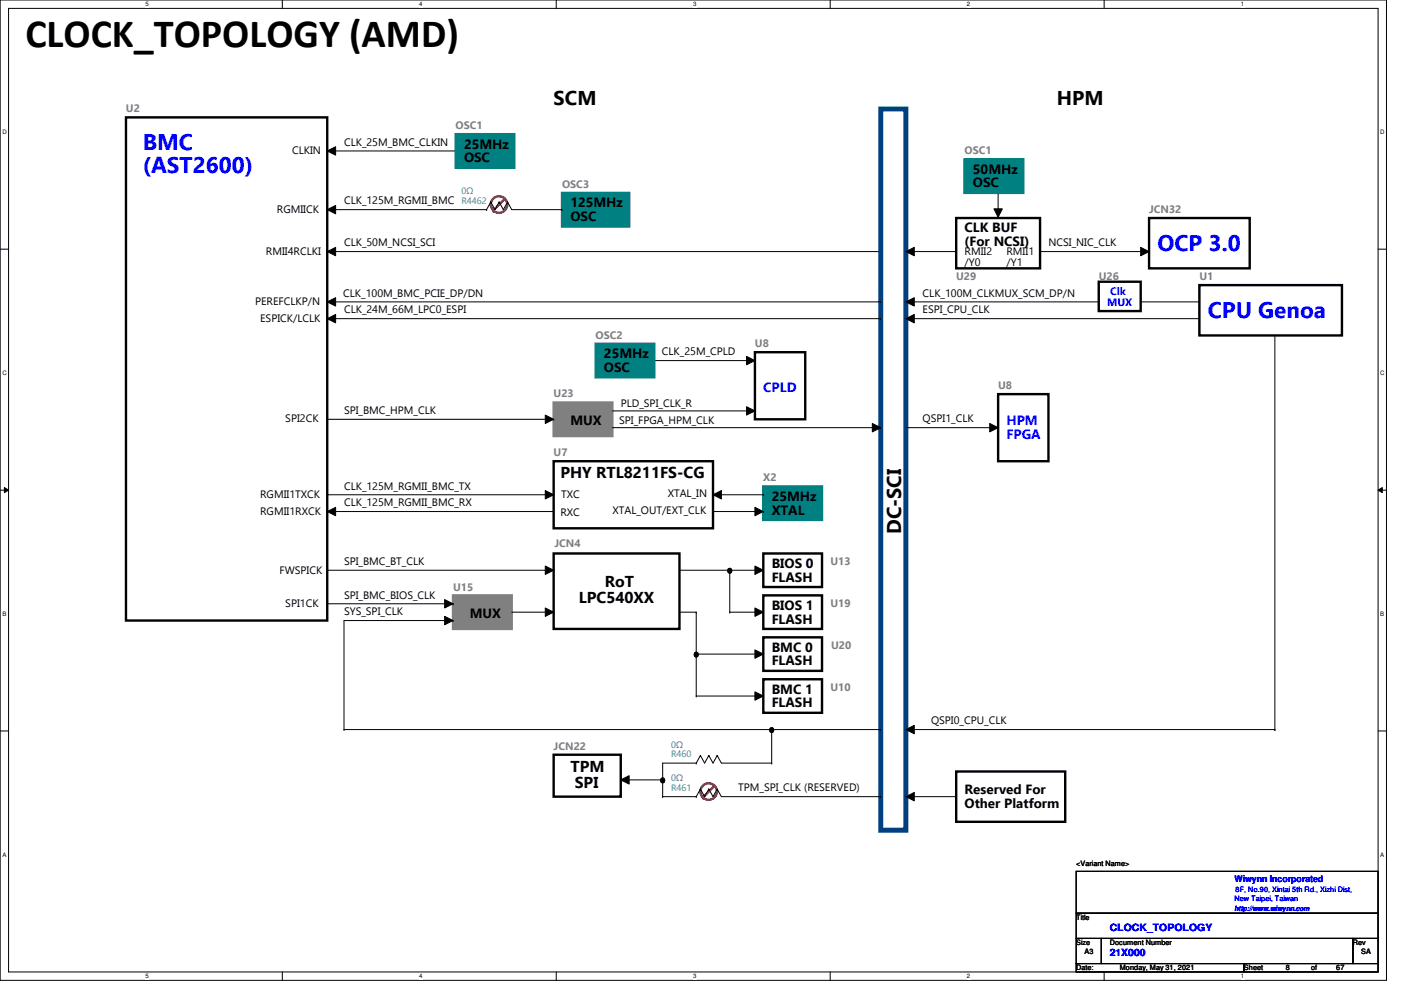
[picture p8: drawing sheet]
<svg xmlns="http://www.w3.org/2000/svg" width="297mm" height="210mm" viewBox="0 0 297 210" stroke-linecap="round" stroke-linejoin="round" font-family="sans-serif">
<path d="M0 0h294v207.9h-294zM1.8 1.8h290.4v204.3h-290.4z" fill="none" stroke="#000" stroke-width=".21"/>
<g fill="#fff">
<path d="M30.8 .2h.7v1.4h-.7z"/>
<path d="M30.8 206.2h.7v1.4h-.7z"/>
</g>
<path d="M59.9 0v1.8M59.9 206.1v1.8" fill="none" stroke="#000" stroke-width=".21"/>
<g fill="#fff">
<path d="M88.9 .2h.6v1.4h-.6z"/>
<path d="M88.9 206.2h.6v1.4h-.6z"/>
</g>
<path d="M117.9 0v1.8M117.9 206.1v1.8" fill="none" stroke="#000" stroke-width=".21"/>
<g fill="#fff">
<path d="M146.9 .2h.7v1.4h-.7z"/>
<path d="M146.9 206.2h.7v1.4h-.7z"/>
</g>
<path d="M176 0v1.8M176 206.1v1.8" fill="none" stroke="#000" stroke-width=".21"/>
<g fill="#fff">
<path d="M205 .2h.7v1.4h-.7z"/>
<path d="M205 206.2h.7v1.4h-.7z"/>
</g>
<path d="M234.1 0v1.8M234.1 206.1v1.8" fill="none" stroke="#000" stroke-width=".21"/>
<g fill="#fff">
<path d="M263.1 .2h.7v1.4h-.7z"/>
<path d="M263.1 206.2h.7v1.4h-.7z"/>
<path d="M.5 27.3h.9v1.4h-.9z"/>
<path d="M292.6 27.3h.9v1.4h-.9z"/>
<path d="M.5 78.4h.9v1.4h-.9z"/>
<path d="M292.6 78.4h.9v1.4h-.9z"/>
</g>
<path d="M0 52.8h1.8M292.2 52.8h1.8" fill="none" stroke="#000" stroke-width=".21"/>
<g fill="#fff">
<path d="M.5 129.5h.8v1.4h-.8z"/>
<path d="M292.6 129.5h.9v1.4h-.9z"/>
</g>
<path d="M0 103.9h1.8M.9 103.4l.9 .5-.9 .5zM292.2 103.9l.9-.5v1zM292.2 103.9h1.8" fill="none" stroke="#000" stroke-width=".21"/>
<path d="M.9 103.4l.9 .5-.9 .5zM292.2 103.9l.9-.5v1z" fill="#000"/>
<g fill="#fff">
<path d="M.5 180.5h.8v1.4h-.8z"/>
<path d="M292.6 180.5h.9v1.4h-.9z"/>
</g>
<path d="M69.4 53.3l1.8-.8v1.7zM69.4 53.3h117.3M186.7 53.3h.1M192.1 53.3h10.6M202.7 53.3h.1M210.7 44.3h1.8l-.9 1.8zM211.6 40.9h.1M211.6 40.9v5.3M220.5 53.3h23.1M243.6 53.3h.1M0 155h1.8M292.2 155h1.8" fill="none" stroke="#000" stroke-width=".21"/>
<g fill="#000">
<path d="M69.4 53.3l1.8-.8v1.7z" fill-rule="evenodd"/>
<path d="M210.7 44.3h1.8l-.9 1.8z" fill-rule="evenodd"/>
</g>
<path d="M161.8 126.2h12.5v7.1h-12.5z" fill="none" stroke="#000" stroke-width=".51"/>
<path d="M117.4 85.3h12.4v7.2h-12.4z" fill-rule="evenodd" fill="#808080"/>
<path d="M117.4 85.3h12.4v7.2h-12.4z" fill="none" stroke="#808080" stroke-width=".51"/>
<path d="M160.1 74.7h10.6v14.2h-10.6zM161.8 117.3h12.5v7.2h-12.5zM161.8 135.1h12.5v7.1h-12.5zM117.4 160h14.2v8.9h-14.2z" fill="none" stroke="#000" stroke-width=".51"/>
<path d="M186.7 23.1h5.4v152.9h-5.4z" fill="none" stroke="#004080" stroke-width="1.1"/>
<path d="M96.1 126.2h12.4v7.1h-12.4z" fill-rule="evenodd" fill="#808080"/>
<path d="M96.1 126.2h12.4v7.1h-12.4z" fill="none" stroke="#808080" stroke-width=".51"/>
<path d="M254.3 60.5h30.2v10.6h-30.2zM117.4 97.8h33.8v14.2h-33.8zM117.4 117.3h26.7v16h-26.7z" fill="none" stroke="#000" stroke-width=".51"/>
<path d="M204.5 33.8h12.5v7.1h-12.5z" fill-rule="evenodd" fill="#008080"/>
<path d="M204.5 33.8h12.5v7.1h-12.5z" fill="none" stroke="#008080" stroke-width=".51"/>
<path d="M26.7 24.9h42.7v106.7h-42.7zM161.8 144h12.5v7.1h-12.5z" fill="none" stroke="#000" stroke-width=".51"/>
<path d="M161.8 103.1h12.5v7.1h-12.5z" fill-rule="evenodd" fill="#008080"/>
<path d="M161.8 103.1h12.5v7.1h-12.5z" fill="none" stroke="#008080" stroke-width=".51"/>
<path d="M202.7 46.2h17.8v10.7h-17.8zM202.7 163.6h23.1v10.6h-23.1z" fill="none" stroke="#000" stroke-width=".51"/>
<g fill="#000">
<path d="M69.4 64l1.8-.9v1.8z" fill-rule="evenodd"/>
<path d="M69.4 67.6l1.8-.9v1.8z" fill-rule="evenodd"/>
<path d="M192.1 64l1.7-.9v1.8z" fill-rule="evenodd"/>
<path d="M192.1 67.6l1.7-.9v1.8z" fill-rule="evenodd"/>
<path d="M115.6 88l1.8 .9-1.8 .9z" fill-rule="evenodd"/>
<path d="M158.3 86.2l1.8 .9-1.8 .9z" fill-rule="evenodd"/>
<path d="M185 89.8l1.7 .9-1.7 .9z" fill-rule="evenodd"/>
<path d="M209.8 89.8l1.8 .9-1.8 .9z" fill-rule="evenodd"/>
<path d="M69.4 108.5l1.8-.9v1.7z" fill-rule="evenodd"/>
<path d="M115.6 104l1.8 .9-1.8 .9z" fill-rule="evenodd"/>
<path d="M151.2 104.9l1.7-.9v1.8z" fill-rule="evenodd"/>
<path d="M160.1 107.6l1.7 .9-1.7 .8z" fill-rule="evenodd"/>
<path d="M94.3 127.1l1.8 .9-1.8 .9z" fill-rule="evenodd"/>
<path d="M94.3 130.7l1.8 .9-1.8 .9z" fill-rule="evenodd"/>
<path d="M115.6 120l1.8 .9-1.8 .9z" fill-rule="evenodd"/>
<path d="M115.6 128.9l1.8 .9-1.8 .9z" fill-rule="evenodd"/>
<path d="M160.1 120l1.7 .9-1.7 .9z" fill-rule="evenodd"/>
<path d="M160.1 128.9l1.7 .9-1.7 .9z" fill-rule="evenodd"/>
<path d="M160.1 137.8l1.7 .9-1.7 .9z" fill-rule="evenodd"/>
<path d="M160.1 146.7l1.7 .9-1.7 .9z" fill-rule="evenodd"/>
<path d="M192.1 154.7l1.7-.9v1.8z" fill-rule="evenodd"/>
</g>
<g fill="none" stroke="#000" stroke-width=".21">
<path d="M71.2 32h25.4M96.6 32h.1M69.4 64l1.8-.9v1.8zM69.4 67.6l1.8-.9v1.8zM69.4 64h117.3M69.4 67.6h117.3M186.7 64h.1M186.7 67.6h.1M192.1 64l1.7-.9v1.8zM192.1 67.6l1.7-.9v1.8zM192.1 64h40.9M192.1 67.6h62.2"/>
<path d="M233 64h.1M254.3 67.6h.1M270.3 71.1v83.6M69.4 88.9h48M115.6 88l1.8 .9-1.8 .9zM117.4 88.9h.1M129.8 87.1h30.3M129.8 90.7h56.9M158.3 86.2l1.8 .9-1.8 .9zM160.1 87.1h.1M185 89.8l1.7 .9-1.7 .9zM186.7 90.7h.1"/>
<path d="M192.1 90.7h17.7M209.8 89.8l1.8 .9-1.8 .9zM209.8 90.7h.1M69.4 108.5l1.8-.9v1.7zM69.4 104.9h48M69.4 108.5h48M115.6 104l1.8 .9-1.8 .9zM117.4 104.9h.1M117.4 108.5h.1M151.2 104.9l1.7-.9v1.8zM151.2 104.9h10.6M160.1 107.6l1.7 .9-1.7 .8z"/>
<path d="M161.8 104.9h.1M69.4 120.9h48M69.4 128h26.7M94.3 127.1l1.8 .9-1.8 .9zM94.3 130.7l1.8 .9-1.8 .9zM96.1 128h.1M96.1 131.6h.1M96.1 131.6h-23.2v23.1M108.5 129.8h8.9M115.6 120l1.8 .9-1.8 .9zM115.6 128.9l1.8 .9-1.8 .9zM117.4 120.9h.1"/>
<path d="M117.4 129.8h.1M144.1 120.9h17.7M144.1 129.8h3.5M147.6 129.8h.1M147.6 138.7h14.2M147.6 129.8v17.8M154.7 129.8h.1M154.7 129.8h7.1M154.7 120.9v8.9M160.1 120l1.7 .9-1.7 .9zM160.1 128.9l1.7 .9-1.7 .9zM160.1 137.8l1.7 .9-1.7 .9z"/>
<path d="M161.8 120.9h.1M161.8 129.8h.1M161.8 138.7h.1M72.9 154.7h.1M72.9 154.7h113.8M147.6 147.6h.1M147.6 147.6h14.2M160.1 146.7l1.7 .9-1.7 .9zM161.8 147.6h.1M163.6 154.7h.1M163.6 154.7v7.1M186.7 154.7h.1"/>
<path d="M192.1 154.7l1.7-.9v1.8zM192.1 154.7h78.2M270.3 154.7h.1M140.5 161.8h7.1M147.6 161.8h.1M148.5 160.2h.1M148.5 160.2l-.9 1.6M148.5 160.2l.9 1.6 .9-1.6M150.3 160.2h.1M150.3 160.2l.9 1.6 .9-1.6M152.1 160.2h.1M152.1 160.2l.8 1.6h10.7"/>
<path d="M163.6 161.8h.1"/>
</g>
<g fill="#000">
<circle cx="154.7" cy="120.9" r=".53"/>
<circle cx="163.6" cy="154.7" r=".53"/>
<circle cx="140.5" cy="165.4" r=".53"/>
</g>
<path d="M151.5 166.6l-2.4 2.5" fill="none" stroke="#f00" stroke-width=".51"/>
<circle cx="149.1" cy="169.1" r=".25" fill="#f00"/>
<g fill="#000">
<path d="M192.1 53.3l1.7-.8v1.7z" fill-rule="evenodd"/>
<path d="M241.8 52.5l1.8 .8-1.8 .9z" fill-rule="evenodd"/>
<path d="M158.3 75.6l1.8 .9-1.8 .8z" fill-rule="evenodd"/>
<path d="M131.6 165.4l1.8-.9v1.7z" fill-rule="evenodd"/>
<path d="M192.1 168.9l1.7-.9v1.8z" fill-rule="evenodd"/>
</g>
<g fill="none" stroke="#000" stroke-width=".21">
<path d="M192.1 53.3l1.7-.8v1.7zM241.8 52.5l1.8 .8-1.8 .9zM138.7 76.5h21.4M158.3 75.6l1.8 .9-1.8 .8zM160.1 76.5h.1M131.6 165.4l1.8-.9v1.7zM131.6 165.4h8.9M140.5 165.4h.1M140.5 168.9h.1M140.5 168.9h7.1M140.5 161.8v7.1M147.6 168.9h.1"/>
<path d="M148.5 167.3h.1M148.5 167.3l-.9 1.6M148.5 167.3l.9 1.6 .9-1.6M150.3 167.3h.1M150.3 167.3l.9 1.6 .9-1.6M152.1 167.3h.1M152.1 167.3l.8 1.6h33.8M186.7 168.9h.1M192.1 168.9l1.7-.9v1.8zM192.1 168.9h10.6M202.7 168.9h.1"/>
</g>
<circle cx="150.3" cy="167.8" r="1.76" fill="none" stroke="#f00" stroke-width=".51"/>
<path d="M243.6 46.2h21.4v10.7h-21.4z" fill="none" stroke="#000" stroke-width=".51"/>
<path d="M96.6 28.4h12.4v7.2h-12.4z" fill-rule="evenodd" fill="#008080"/>
<path d="M96.6 28.4h12.4v7.2h-12.4z" fill="none" stroke="#008080" stroke-width=".51"/>
<path d="M69.4 32l1.8-.9v1.8z" fill-rule="evenodd" fill="#000"/>
<path d="M69.4 32l1.8-.9v1.8zM151.2 108.5h10.6M161.8 108.5h.1" fill="none" stroke="#000" stroke-width=".21"/>
<path d="M211.6 83.6h10.7v14.2h-10.7z" fill="none" stroke="#000" stroke-width=".51"/>
<path d="M126.3 72.9h12.4v7.1h-12.4z" fill-rule="evenodd" fill="#008080"/>
<path d="M126.3 72.9h12.4v7.1h-12.4z" fill="none" stroke="#008080" stroke-width=".51"/>
<path d="M119.2 40.9h14.2v7.1h-14.2z" fill-rule="evenodd" fill="#008080"/>
<path d="M119.2 40.9h14.2v7.1h-14.2z" fill="none" stroke="#008080" stroke-width=".51"/>
<path d="M69.4 44.4l1.8-.8v1.7zM69.4 44.4h33.8M103.2 44.4h.1" fill="none" stroke="#000" stroke-width=".21"/>
<path d="M69.4 44.4l1.8-.8v1.7z" fill-rule="evenodd" fill="#000"/>
<circle cx="147.6" cy="138.7" r=".53" fill="#000"/>
<path d="M107.1 42.1l-2.5 2.5" fill="none" stroke="#f00" stroke-width=".51"/>
<circle cx="104.6" cy="44.6" r=".25" fill="#f00"/>
<circle cx="105.8" cy="43.4" r="1.76" fill="none" stroke="#f00" stroke-width=".51"/>
<g fill="none" stroke="#000" stroke-width=".21">
<path d="M104.1 42.8h.1M104.1 42.8l-.9 1.6M104.1 42.8l.8 1.6 .9-1.6M105.8 42.8h.1M105.8 42.8l.9 1.6 .9-1.6M107.6 42.8h.1M107.6 42.8l.9 1.6h10.7M119.2 44.4h.1M241.8 64h12.5M254.3 64h.1M228.2 184.7h64v8.9h-64zM228.2 193.6h64v5.4h-64z"/>
<path d="M228.2 199h5.3v5.3h-5.3zM233.5 199h53.3v5.3h-53.3zM286.8 199h5.4v5.3h-5.4zM228.2 204.3h35.5v1.8h-35.5zM263.7 204.3h28.5v1.8h-28.5z"/>
</g>
<path d="M233 59.7h8.8v6.3h-8.8z" fill="none" stroke="#000" stroke-width=".51"/>
<text font-size="8.5" x="5.4" y="9.9">CLOCK_TOPOLOGY (AMD)</text>
<g font-size="4.8" fill="#00f">
<text x="30.3" y="31.8">BMC</text>
<text x="30.3" y="36.7">(AST2600)</text>
<text x="245.4" y="53.1">OCP 3.0</text>
<text x="256.1" y="67.4">CPU Genoa</text>
</g>
<g font-size="4.2">
<text x="117.4" y="22.3">SCM</text>
<text x="224.1" y="22.3">HPM</text>
<text x="191" y="113.2" transform="rotate(-90 191 113.2)">DC-SCI</text>
</g>
<g font-size="3.3">
<text x="118.8" y="101.4">PHY RTL8211FS-CG</text>
<text x="128.3" y="124.5">RoT</text>
<text x="122.7" y="127.9">LPC540XX</text>
<text x="120.9" y="163.6">TPM</text>
<text x="121.9" y="167">SPI</text>
</g>
<g font-size="2.8">
<text x="98.4" y="31.5">25MHz</text>
<text x="98.4" y="34.4">OSC</text>
<text x="206.3" y="36.8">50MHz</text>
<text x="206.3" y="39.8">OSC</text>
<text x="120.9" y="43.9">125MHz</text>
<text x="120.9" y="46.9">OSC</text>
<text x="204.5" y="49.3">CLK BUF</text>
<text x="204.5" y="52.2">(For NCSI)</text>
<text x="128.1" y="75.9">25MHz</text>
<text x="128.1" y="78.9">OSC</text>
<text x="120.9" y="90.2">MUX</text>
<text x="163.6" y="106.2">25MHz</text>
<text x="163.6" y="109.1">XTAL</text>
<text x="163.6" y="120.4">BIOS 0</text>
<text x="163.6" y="123.3">FLASH</text>
<text x="99.6" y="131.1">MUX</text>
<text x="163.6" y="129.3">BIOS 1</text>
<text x="163.6" y="132.2">FLASH</text>
<text x="163.6" y="138.2">BMC 0</text>
<text x="163.6" y="141.1">FLASH</text>
<text x="163.6" y="147.1">BMC 1</text>
<text x="163.6" y="150">FLASH</text>
<text x="204.5" y="168.4">Reserved For</text>
<text x="204.5" y="171.3">Other Platform</text>
</g>
<g font-size="2.8" fill="#00f">
<text x="161.8" y="83.1">CPLD</text>
<text x="213.4" y="90.2">HPM</text>
<text x="213.4" y="93.1">FPGA</text>
</g>
<g font-size="2.3" fill="#808080">
<text x="26.7" y="23.8">U2</text>
<text x="96.6" y="27.3">OSC1</text>
<text x="204.5" y="32.7">OSC1</text>
<text x="119.2" y="39.8">OSC3</text>
<text x="243.6" y="45.1">JCN32</text>
<text x="202.7" y="59.4">U29</text>
<text x="233" y="59.4">U26</text>
<text x="254.3" y="59.4">U1</text>
<text x="126.3" y="71.8">OSC2</text>
<text x="160.1" y="73.6">U8</text>
<text x="211.6" y="82.5">U8</text>
<text x="117.4" y="84.1">U23</text>
<text x="117.4" y="96.7">U7</text>
<text x="161.8" y="102">X2</text>
<text x="117.6" y="116.1">JCN4</text>
<text x="176.1" y="119.8">U13</text>
<text x="96.1" y="125.3">U15</text>
<text x="176.1" y="128.7">U19</text>
<text x="176.2" y="137.6">U20</text>
<text x="176.1" y="146.5">U10</text>
<text x="117.4" y="158.9">JCN22</text>
</g>
<g font-size="2.3">
<text x="61.9" y="32.7">CLKIN</text>
<text x="72.9" y="30.9">CLK_25M_BMC_CLKIN</text>
<text x="58.7" y="45.1">RGMIICK</text>
<text x="72.9" y="43.3">CLK_125M_RGMII_BMC</text>
<text x="72.9" y="52.2">CLK_50M_NCSI_SCI</text>
<text x="222.3" y="52.2">NCSI_NIC_CLK</text>
<text x="56.4" y="54">RMII4RCLKI</text>
<text x="204.5" y="54">RMII2</text>
<text x="204.5" y="56.4">/Y0</text>
<text x="213.4" y="54">RMII1</text>
<text x="213.4" y="56.4">/Y1</text>
<text x="54.1" y="64.7">PEREFCLKP/N</text>
<text x="72.8" y="62.9">CLK_100M_BMC_PCIE_DP/DN</text>
<text x="195.6" y="62.9">CLK_100M_CLKMUX_SCM_DP/N</text>
<text x="55.2" y="68.2">ESPICK/LCLK</text>
<text x="72.9" y="66.5">CLK_24M_66M_LPC0_ESPI</text>
<text x="195.6" y="66.5">ESPI_CPU_CLK</text>
<text x="140.3" y="75.4">CLK_25M_CPLD</text>
<text x="60.5" y="89.6">SPI2CK</text>
<text x="72.9" y="87.8">SPI_BMC_HPM_CLK</text>
<text x="131.3" y="89.9">SPI_FPGA_HPM_CLK</text>
<text x="131.6" y="86.2">PLD_SPI_CLK_R</text>
<text x="195.6" y="89.6">QSPI1_CLK</text>
<text x="55.2" y="105.6">RGMII1TXCK</text>
<text x="72.9" y="107.4">CLK_125M_RGMII_BMC_RX</text>
<text x="72.9" y="103.8">CLK_125M_RGMII_BMC_TX</text>
<text x="119" y="105.6">TXC</text>
<text x="141.6" y="105.4">XTAL_IN</text>
<text x="55.2" y="109.1">RGMII1RXCK</text>
<text x="118.8" y="109.3">RXC</text>
<text x="129.8" y="109">XTAL_OUT/EXT_CLK</text>
<text x="72.9" y="119.8">SPI_BMC_BT_CLK</text>
<text x="59.3" y="121.8">FWSPICK</text>
<text x="60.5" y="128.7">SPI1CK</text>
<text x="72.9" y="130.3">SYS_SPI_CLK</text>
<text x="72.9" y="126.9">SPI_BMC_BIOS_CLK</text>
<text x="197.4" y="153.6">QSPI0_CPU_CLK</text>
<text x="156.5" y="167.8">TPM_SPI_CLK (RESERVED)</text>
</g>
<g font-size="2.3" fill="#00f">
<text x="234.7" y="64.9">MUX</text>
<text x="235.4" y="62.6">Clk</text>
</g>
<g font-size="2.1" fill="#00f">
<text x="235.3" y="197.4">CLOCK_TOPOLOGY</text>
<text x="235.3" y="202.7">21X000</text>
</g>
<g font-size="1.9" fill="#408080">
<text x="97.8" y="41.2">0Ω</text>
<text x="97.8" y="43.2">R4462</text>
<text x="142.3" y="158.6">0Ω</text>
<text x="142.3" y="160.6">R460</text>
<text x="142.3" y="165.7">0Ω</text>
<text x="142.3" y="167.7">R461</text>
</g>
<text font-size="1.9" fill="#00f" x="261.7" y="186.9">Wiwynn Incorporated</text>
<g font-size="1.6">
<text x="228.2" y="183.5">&lt;Variant Name&gt;</text>
<text x="228.2" y="195.1">Title</text>
<text x="228.2" y="200.4">Size</text>
<text x="230" y="202.2">A3</text>
<text x="235.3" y="200.4">Document Number</text>
<text x="286.8" y="200.4">Rev</text>
<text x="288.6" y="202.2">SA</text>
<text x="228.2" y="205.7">Date:</text>
<text x="237.4" y="205.7">Monday, May 31, 2021</text>
<text x="263.7" y="205.7">Sheet</text>
<text x="272.6" y="205.7">8</text>
<text x="278" y="205.7">of</text>
<text x="283.3" y="205.7">67</text>
</g>
<g font-size="1.6" fill="#00f">
<text x="261.7" y="191.1">New Taipei, Taiwan</text>
<text x="262" y="189.2">8F, No.90, Xintai 5th Rd., Xizhi Dist,</text>
<text x="261.7" y="193.1">http://www.wiwynn.com</text>
</g>
<g font-size="1.3">
<text x="30.8" y="1.3">5</text>
<text x="88.9" y="1.3">4</text>
<text x="146.9" y="1.3">3</text>
<text x="205" y="1.3">2</text>
<text x="263.1" y="1.3">1</text>
<text x=".5" y="28.4">D</text>
<text x="292.6" y="28.4">D</text>
<text x=".5" y="79.5">C</text>
<text x="292.6" y="79.5">C</text>
<text x=".5" y="130.6">B</text>
<text x="292.6" y="130.6">B</text>
<text x=".5" y="181.7">A</text>
<text x="292.6" y="181.7">A</text>
<text x="30.8" y="207.4">5</text>
<text x="88.9" y="207.4">4</text>
<text x="146.9" y="207.4">3</text>
<text x="205" y="207.4">2</text>
<text x="263.1" y="207.4">1</text>
</g>
</svg>
